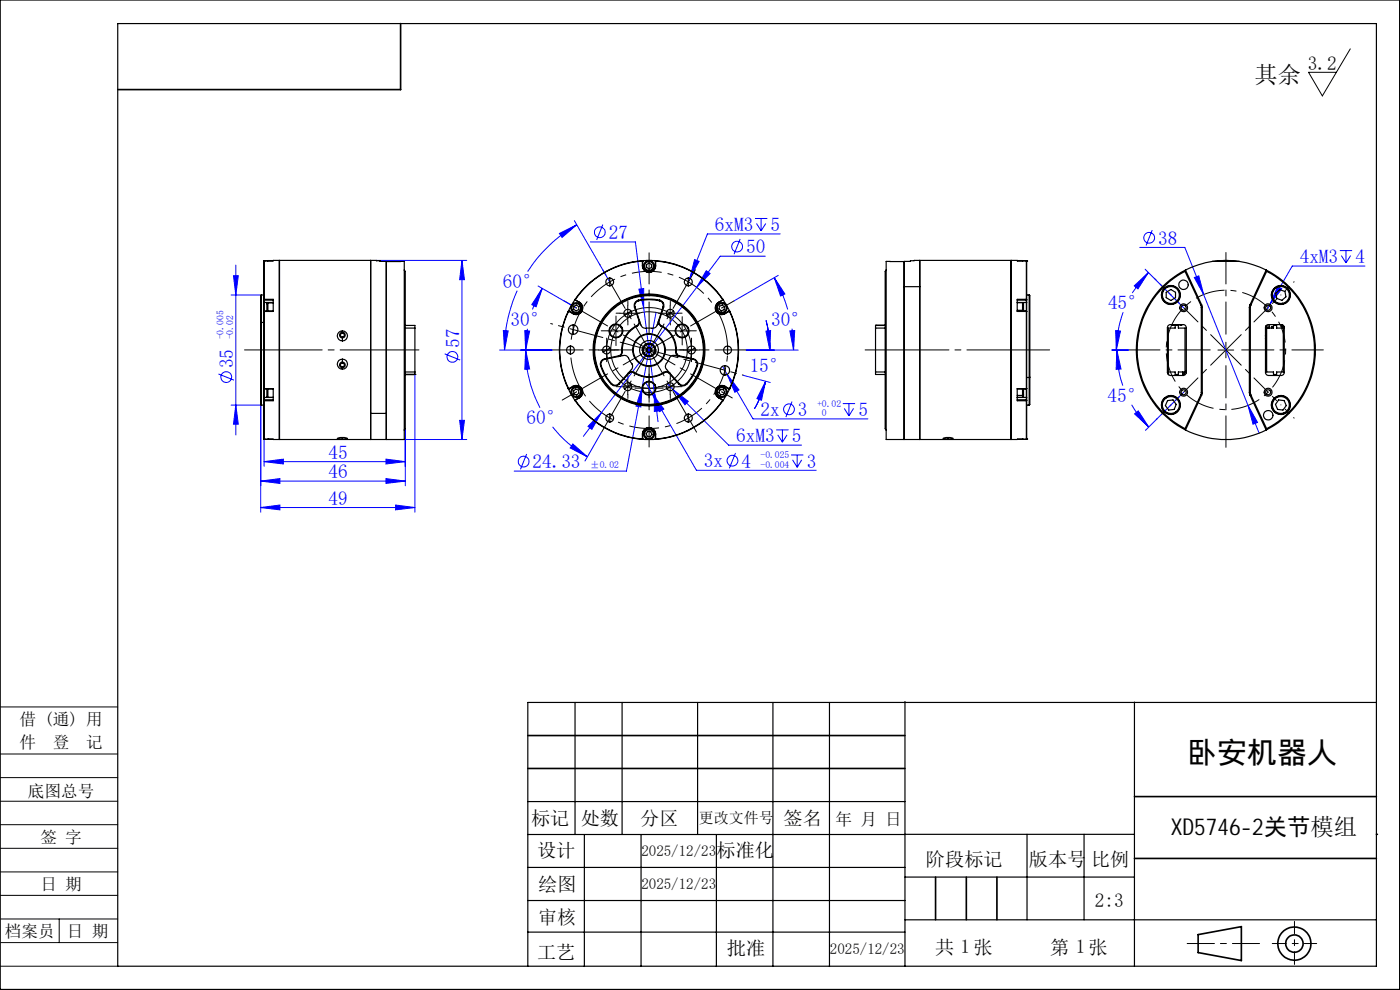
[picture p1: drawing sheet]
<svg xmlns="http://www.w3.org/2000/svg" width="297mm" height="210mm" viewBox="0 0 297 210" stroke-linecap="round" stroke-linejoin="round" font-family="sans-serif">
<g fill="none" stroke="#00f" stroke-width=".21">
<path d="M49.5 58.5h1.1l-.6 4.1zM50 56.2v36.1M79.8 55.2h19.2M98 55.2l.5 4.1h-1zM98 55.2v38M118.7 49.5l3.6-1.8-3.1 2.7zM121.8 46.8l7.6 13M122.3 47.7a30.9 30.9 0 0 0-10.4 9.9M125.2 51.3h9.6l1.8 14M127.9 47.7l-1.3 3.2M146.3 59l-.3 .8M147.4 55.1l.9 .3-2 3.6z"/>
<path d="M149.8 57.4l.8 .6-2.8 3zM157 50.7l-1.3 3.2M160.2 46.3h2.6M160.5 47.4l1 1.6M161.5 46.3v2.7M162.3 54.4h-9.5l-5 6.6M162.5 47.4l-1 1.6M164.3 58.9l2.2 3.5-.9 .4zM164.3 58.9a28.3 28.3 0 0 1 2.8 6.7M165.1 58.4l-9.3 5.4M165.5 49.6h-15.4l-3.8 9.4M241.8 52.5h9.6l13.4 33.5"/>
<path d="M242.9 57.1l8.2 8.2M243.6 57.8l-1.8 2.1-1.6 2.3M244.4 48.8l-1.3 3.3M253.4 58.9l.9-.4 1 4zM284.2 53.2h2.6M284.6 54.2l.9 1.6M285.5 53.2v2.6M286.5 54.2l-1 1.6M289.6 56.4h-15.5l-4.7 8.1M46.4 79.3l3.2 1.3M49 62.6h6.4M88 78.9v29.7"/>
<path d="M94.3 75.1l3.3 1.3M106 74.3h11.1M106.8 70.1l1 .1-.8 4.1zM109.7 61.7a30.4 30.4 0 0 0-2.7 12.6M111.3 70.1l1.1 .1-.9 4.1zM111.5 74.3l.9 4h-1.1zM111.5 74.3a27.1 27.1 0 0 0 3 12.2M111.9 69.7l-.4 4.6M114.2 60.7l8 4.6M115 61.2l-1.3 3.9-.9-.5zM115 61.2l-1.1 2.2-.9 2.2M135.5 61.3l1.1-.1v4.1z"/>
<path d="M136.6 65.3l2.2 17.9M139.2 66.3l-6.3 33.6h-23.8M147.8 61l-20.2 26.5M153.3 77.7l1 1.7M154.3 79.4l2.5 3.3-.9 .5zM154.3 79.4l5.4 9.5h24.4M157.7 79.6l5.7 1.5M158.3 74.3h11M162.5 70.2l1-.1-.2 4.2zM162.5 68a23.4 23.4 0 0 1 .8 6.3M167.6 70.2l1-.1-.3 4.2zM168 69.7l.3 4.6"/>
<path d="M235.8 74.3h3.6M236.7 70.1l1 .1-.9 4.1zM236.9 74.3l.9 4h-1zM236.9 74.3a24.7 24.7 0 0 0 1.3 7.5M238.3 66.2a24.4 24.4 0 0 0-1.5 8.1M240.6 60.6l3-2.8-2.2 3.5zM269.4 64.5l-.8 1.5M271 60.8l.9 .5-2.5 3.2zM49 85.9h6.4M50 85.9l.6 4.1h-1.1zM55.3 85.8v22.8M56 97.9l4.1-.5v1z"/>
<path d="M56 93.2v5.7M56 97.9h30M81.9 97.4l4.1 .5-4.1 .5zM82 93.2h17M86 90.9v12.1M97.5 89.2h1l-.5 4zM111.7 96.3l-1.3 3.2M117.2 90.5a25.8 25.8 0 0 0 7.4 6.4M121.5 94.2l3.1 2.7-3.6-1.9zM127.6 87.5l-2 3.6-.9-.7zM127.6 91.7l-3.5 6.1M127.6 87.5l-3.8 5.1"/>
<path d="M136.2 82.2l-.2 4.1-1.1-.2zM137 81.2l1.4 2.3M138.4 83.5l2.4 3.3-.9 .5zM138.4 83.5l9.3 16.3h25.4M138.8 83.2l1 4-1 .1zM138.8 83.2l.8 6.3M141.6 81.4l13 13h15.4M142.8 82.6l3.2 2.6-.7 .7zM156 96.1l-1.3 3.2M162.4 80.9l-.9 4-.9-.3zM162.4 80.9a23.3 23.3 0 0 1-2.3 5.8M164.7 91.2h2.6"/>
<path d="M165 92.2l1 1.6M166 91.2v2.6M167 92.2l-1 1.6M167.8 96.5h2.6M168 85.2l-1.3 3.3M168.1 97.5l1 1.6M169.1 96.5v2.6M170.1 97.5l-1 1.6M178.8 85.6h2.6M179.1 86.6l1 1.6M180.1 85.6v2.6M181.1 86.6l-1 1.6"/>
<path d="M240.1 85.9a21.1 21.1 0 0 0 3.6 4.7M240.7 87.8l.8-.6 2.2 3.4zM251.1 83.2l-8.1 8.1M264.8 86l2 3.6-1 .4zM264.8 86l2.3 5.9M55.3 107.7l4.1-.6v1.1zM55.3 102.1l4.1-.6v1zM55.3 107.7h32.7M55.3 102.1h30.7M81.9 101.5l4.1 .6-4.1 .4zM83.9 107.1l4.1 .6-4.1 .5z"/>
<circle cx="127.2" cy="49.3" r="1.14"/>
<circle cx="156.4" cy="52.3" r="1.14"/>
<circle cx="243.8" cy="50.4" r="1.14"/>
<circle cx="48" cy="80" r="1.15"/>
<circle cx="96" cy="75.7" r="1.15"/>
<circle cx="111.1" cy="97.9" r="1.15"/>
<circle cx="155.4" cy="97.7" r="1.15"/>
<circle cx="167.4" cy="86.8" r="1.15"/>
</g>
<path d="M153.6 69.4a16.7 16.7 0 0 0-27.8-6.8 16.7 16.7 0 0 0 7.4 27.7 16.7 16.7 0 0 0 20.7-19.8l-.3-1.1" fill="none" stroke="#000" stroke-width=".21" stroke-dasharray="6.3 1.3 1.3 1.3" stroke-dashoffset="1.8" stroke-linecap="butt"/>
<path d="M272.2 70.5a12.7 12.7 0 0 0-21.2-5.2 12.7 12.7 0 0 0 5.6 21.1 12.7 12.7 0 0 0 15.8-14.9l-.2-1" fill="none" stroke="#000" stroke-width=".21" stroke-dasharray="6.3 1.3 1.3 1.3" stroke-dashoffset="3.9" stroke-linecap="butt"/>
<g fill="none" stroke="#000" stroke-width=".21">
<path d="M286.5 10.4l-6 9.9-2.9-5h5.9M127 74.3h3.4M128.7 72.6v3.3M129 70.2h3.3M130.7 68.5v3.4M131.5 66.5h3.4M133.2 64.8v3.3M136 74.3h3.3M137.7 72.6v3.3M140.5 66.5h3.4M142.2 64.8v3.3M143.1 70.2h3.3"/>
<path d="M144.7 68.5v3.4M145 74.3h3.3M146.7 72.6v3.3M258.4 74.3h3.3M260.1 72.6v3.3M131.5 82h3.4M133.2 80.4v3.3M136 82.4h3.3M137.7 80.7v3.3M140.5 82h3.4M142.2 80.4v3.3M.1 159.9h24.9"/>
<path d="M.1 150h24.9M.1 179.9h24.9M.1 174.9h24.9M.1 170h24.9M.1 165h24.9M.1 189.9h24.9M.1 185h24.9M.1 199.9h24.9M.1 194.9h24.9M12.6 194.9v5M.1 205h25"/>
<circle cx="137.7" cy="74.3" r="8.1"/>
<circle cx="137.7" cy="74.2" r="9"/>
</g>
<g fill="none" stroke="#000" stroke-width=".35">
<path d="M0 0h297v209.9h-297zM85 5v14h-60M112 156h80M112 163h80M240.7 169h51.3M292 177h.1M198.5 186v9.1M205 186v9.1M211.5 186v9.1M240.7 182.1h51.3M254.2 198.3l9.1-1.7v7.2l-9.1-1.7z"/>
<circle cx="274.6" cy="200.2" r="3.5"/>
<circle cx="274.6" cy="200.2" r="1.85"/>
</g>
<g fill="none" stroke="#000" stroke-width=".21" stroke-dasharray="30.5 1.3 1.3 1.3">
<path d="M127 74.2h-.8M128.7 72.6v-.9M128.7 75.9v.8M129 70.2h-1.5M130.4 74.2h.8M130.7 68.5v-1.5M130.7 71.8v1.5M131.5 66.4h-.8M132.3 70.2h1.5M133.2 64.8v-.9M133.2 68.1v.8M134.9 66.4h.8"/>
<path d="M140.5 66.4h-.8M142.2 64.8v-.9M142.2 68.1v.8M143.1 70.2h-1.4M143.9 66.4h.8M144.7 68.5v-1.3M144.7 71.8v1.4M145 74.2h-.8M146.4 70.2h1.3M146.7 72.6v-.9M146.7 75.9v.8M148.4 74.2h.8"/>
<path d="M131.5 82h-.8M133.2 80.4v-.9M133.2 83.7v.8M134.9 82h.8M136 82.3h-1.3M137.7 80.7v-1.4M137.7 84v1.3M139.4 82.3h1.3M140.5 82h-.8M142.2 80.4v-.9M142.2 83.7v.8M143.9 82h.8"/>
</g>
<path d="M134.4 74.2h-17.3M137.7 70.9v-17.3M137.7 77.6v17.2M141 74.2h17.3M256.7 74.2h-17.3M260.1 70.9v-17.3M260.1 77.6v17.3M263.4 74.2h17.3" fill="none" stroke="#000" stroke-width=".21" stroke-dasharray="30.5 1.3 1.3 1.3" stroke-dashoffset="23.6"/>
<path d="M183.5 74.2h39.2" fill="none" stroke="#000" stroke-width=".21" stroke-dasharray="30.5 1.3 1.3 1.3" stroke-dashoffset="12.7"/>
<path d="M88.9 74.2h-37" fill="none" stroke="#000" stroke-width=".21" stroke-dasharray="30.5 1.3 1.3 1.3" stroke-dashoffset="13.8"/>
<g fill="none" stroke="#000" stroke-width=".21" stroke-dasharray="6.3 1.3 1.3 1.3">
<path d="M146 59.8l1.5-2.6M122.3 65.3l-2.7-1.5M137.7 74.2l8.3-14.4M137.7 74.2l-8.3-14.4M137.7 74.2l-8.3 14.5M137.7 74.2l8.3 14.5M137.7 74.2l-16.1-4.3M137.7 74.2l16.1 4.3M137.7 74.2l15.4-8.9M137.7 74.2l-15.4-8.9M137.7 74.2l-15.4 8.9M137.7 74.2l15.4 8.9"/>
<path d="M153.1 65.3l2.7-1.5M122.3 83.1l-3 1.8M129.4 88.7l-1.8 3M146 88.7l1.8 3M153.1 83.1l2.2 1.3"/>
</g>
<path d="M129.4 59.8l-2.2-3.8M248.4 85.9l-3.1 3.1" fill="none" stroke="#000" stroke-width=".21" stroke-dasharray="6.3 1.3 1.3 1.3" stroke-dashoffset="6"/>
<path d="M121.6 69.9l-4.8-1.3M248.4 62.6l-3.5-3.6" fill="none" stroke="#000" stroke-width=".21" stroke-dasharray="6.3 1.3 1.3 1.3" stroke-dashoffset="5.6"/>
<path d="M153.8 78.5l3.9 1.1M251.1 65.3l-2.7-2.7M269 65.3l2.7-2.7M271.7 62.6l2.8-2.8M251.1 83.2l-2.7 2.7M269 83.2l2.7 2.7M271.7 85.9l2.8 2.8" fill="none" stroke="#000" stroke-width=".21" stroke-dasharray="6.3 1.3 1.3 1.3" stroke-dashoffset="6.3"/>
<path d="M260.1 74.2l8.9-8.9M260.1 74.2l8.9 9M260.1 74.2l-9 9M260.1 74.2l-9-8.9" fill="none" stroke="#000" stroke-width=".21" stroke-dasharray="6.3 1.3 1.3 1.3" stroke-dashoffset="1.8"/>
<path d="M251.8 200.1h15.4" fill="none" stroke="#000" stroke-width=".21" stroke-dasharray="30.5 1.3 1.3 1.3" stroke-dashoffset="24.7"/>
<path d="M269.9 200.1h9.4" fill="none" stroke="#000" stroke-width=".21" stroke-dasharray="30.5 1.3 1.3 1.3" stroke-dashoffset="27.5"/>
<path d="M274.6 195.4v9.2" fill="none" stroke="#000" stroke-width=".21" stroke-dasharray="30.5 1.3 1.3 1.3" stroke-dashoffset="27.9"/>
<g fill="none" stroke="#000" stroke-width=".25">
<path d="M122 149v28M132 149v28M148 149v28M164 149v56M176 149v56M192 148.8v56.2M240.7 148.9v56.1M292 149h-180v56M112 170h80M112 177h80M124 177v28M136 177v28"/>
<path d="M152 177v28M192 177h48.7M217.9 177v18.1M230 177v18.1M112 184h80M112 191h80M112 197.7h80M192 186h48.7M192 195.1h100M25 205h267v-200h-267v200"/>
</g>
<g fill="#00f">
<path d="M138.8 83.2v4.1l1-.1zM135.5 61.3l1.1 4v-4.1zM136.2 82.2l-1.3 3.9 1.1 .2zM111.5 74.3l.9 4h-1.1zM121.5 94.2l3.1 2.7-3.6-1.9zM115 61.2l-1.3 3.9-.9-.5zM111.3 70.1l1.1 .1-.9 4.1zM118.7 49.5l3.6-1.8-3.1 2.7zM106.8 70.1l1 .1-.8 4.1zM127.6 87.5l-2.9 2.9 .9 .7zM149.8 57.4l-2 3.6 2.8-3zM162.4 80.9l-.9 4-.9-.3zM162.5 70.2l1-.1-.2 4.2zM167.6 70.2l1-.1-.3 4.2zM164.3 58.9l2.2 3.5-.9 .4zM264.8 86l1 4 1-.4zM253.4 58.9l1.9 3.6-1-4zM240.6 60.6l3-2.8-2.2 3.5zM236.7 70.1l1 .1-.9 4.1zM236.9 74.3l.9 4h-1zM240.7 87.8l.8-.6 2.2 3.4z"/>
<path d="M154.3 79.4l1.6 3.8 .9-.5zM142.8 82.6l2.5 3.3 .7-.7zM138.4 83.5l1.5 3.8 .9-.5zM147.4 55.1l-1.1 3.9 2-3.6zM271 60.8l-1.6 3.7 2.5-3.2z"/>
<path d="M50 85.9l.6 4.1h-1.1zM49.5 58.5h1.1l-.6 4.1z"/>
<path d="M97.5 89.2h1l-.5 4zM98 55.2l.5 4.1h-1z"/>
<path d="M55.3 107.7l4.1-.6v1.1zM83.9 107.1l4.1 .6-4.1 .5z"/>
<path d="M56 97.9l4.1-.5v1zM81.9 97.4l4.1 .5-4.1 .5zM55.3 102.1l4.1-.6v1zM81.9 101.5l4.1 .6-4.1 .4z"/>
</g>
<g fill="none" stroke="#000" stroke-width=".25">
<path d="M56 55.4v8.1M56 55.4h.1M56 55.3v8.2M56 55.3h.1M56 55.3v.1M56.8 55.3h-.1M56.8 55.3h1.2M56.8 55.3h.1M59.2 55.2v38M59.2 55.2l-3.2 .1M59.2 55.2l.1 .1M78.6 55.2v38z"/>
<path d="M85.8 57.3v-1.9l-3.8 .1v37.7v-5.5M85.8 57.3v33.9M85.8 57.3l.2 .3v33.3l-.2 .3M129.4 59a.83 .83 0 0 0-.9 .8 .83 .83 0 0 0 .9 .8M129.4 59a.83 .83 0 0 1 .8 .8 .83 .83 0 0 1-.8 .8M129.4 59v1.6M136.2 55.3l.1 .1M136.2 55.4h.1M136.2 55.3a18.8 18.8 0 0 0-14.2 8.2M136.2 55.4a18.9 18.9 0 0 0-14.1 8.1M136.2 55.3h.1M136.2 55.3h3"/>
<path d="M136.2 55.3v.1M136.3 56.4a1.45 1.45 0 0 0 1.4 1.4M136.3 56.4h.1M136.3 55.4v1M136.3 55.4h.1M136.3 56.4a1.33 1.33 0 0 0 1.4 1.3M137.2 56.1l.5-.3 .5 .3v.6l-.5 .3-.5-.3zM137.7 55.3a1.13 1.13 0 0 0-1.1 1.1 1.13 1.13 0 0 0 1.1 1.1M137.7 55.3v.2M137.7 55.5a.93 .93 0 0 0-.9 .9 .93 .93 0 0 0 .9 1M137.7 57.4v.1M137.7 55.5a.93 .93 0 0 1 .9 .9 .93 .93 0 0 1-.9 1"/>
<path d="M137.7 55.3a1.13 1.13 0 0 1 1.1 1.1 1.13 1.13 0 0 1-1.1 1.1M137.7 57.7v.1M139 56.4a1.33 1.33 0 0 1-1.3 1.3M139 56.4h.1M139 55.4h.1M139 55.4v1M139.1 56.4a1.45 1.45 0 0 1-1.4 1.4M139.1 55.4v1M139.1 55.3l-.1 .1M139.1 55.4h.1M139.1 55.3h.1M139.1 55.3v.1"/>
<path d="M139.2 55.3a18.8 18.8 0 0 1 14.2 8.2M139.2 55.4a18.8 18.8 0 0 1 14.1 8.1M139.2 55.3v.1M146 59a.83 .83 0 0 0-.8 .8 .83 .83 0 0 0 .8 .8M146 59a.83 .83 0 0 1 .9 .8 .83 .83 0 0 1-.9 .8M146 59v1.6M188 57.3v33.9M188 57.3v-1.9l3.8 .1v37.7v-32.4M188 57.3l-.2 .3v33.3l.2 .3M195.1 55.2v5.6zM214.5 55.2l3.2 .1M214.5 55.2v38"/>
<path d="M214.5 55.2v.1M215.8 55.3h1.1M216.9 55.3h.1M217.7 55.3v8.2M217.7 55.3h.1M217.7 55.3l.1 .1M217.8 55.4v8.1M217.8 55.4h.1M251.4 57.6a18.8 18.8 0 0 0 0 33.3M251.4 57.6l3.3 7.1M251.5 57.3a19 19 0 0 0-10.4 17 19 19 0 0 0 10.4 16.9M251.5 57.3l-.1 .3"/>
<path d="M251.5 57.3l3.4 7.4M257.2 55.4a20.3 20.3 0 0 0-5.7 1.9M257.2 55.4h5.7M258.7 55.3l-1.5 .1M258.7 55.3h2.7M258.7 55.3v.1M261.4 55.3l1.5 .1M261.4 55.3v.1M262.9 55.4a20.3 20.3 0 0 1 5.7 1.9M268.6 57.3a19 19 0 0 1 10.4 17 19 19 0 0 1-10.4 16.9M268.6 57.3l-3.4 7.4M268.6 57.3l.1 .3"/>
<path d="M268.7 57.6a18.8 18.8 0 0 1 0 33.3M268.7 57.6l-3.3 7.1M55.3 68.5l.1 17.4M55.4 68.4v17.5M55.4 62.6v5.8M55.4 62.6l-.1 5.9M55.4 62.6h.6M55.4 68.4l-.1 .1M55.4 68.4h.6M56 66.1v16.3M56 66v.1M56 63.5v.1"/>
<path d="M56 64.1v1.9M56 63.6v.1M56 63.6v.5M56 64.1v.1M56 66v16.4M56 63.5h2v2.6h-2M56 63.5v.2M56 64.2v1.8M56 66h2M56 64.2h2M56 63.7h2M56 66h.1"/>
<path d="M56 63.5h.1M56 63.7v.5M56.6 64.4v1.6M56.6 64.4h.1M56.8 64.2l-.2 .2M56.8 64.2v1.8M56.8 64.2h.1M72.6 76.2a1.06 1.06 0 0 1 1.1 1 1.06 1.06 0 0 1-1.1 1.1M72.6 76.2a1.06 1.06 0 0 0-1.1 1 1.06 1.06 0 0 0 1.1 1.1M72.6 70.2a1.06 1.06 0 0 1 1.1 1.1 1.06 1.06 0 0 1-1.1 1M72.6 70.2a1.06 1.06 0 0 0-1.1 1.1 1.06 1.06 0 0 0 1.1 1M72.6 70.5a.6 .6 0 0 0-.6 .6 .6 .6 0 0 0 .6 .6"/>
<path d="M72.6 76.8a.6 .6 0 0 1 .6 .6 .6 .6 0 0 1-.6 .6M72.6 70.5a.6 .6 0 0 1 .6 .6 .6 .6 0 0 1-.6 .6M72.6 76.8a.6 .6 0 0 0-.6 .6 .6 .6 0 0 0 .6 .6M72.6 70.2v.3M72.6 71.7v.6M72.6 76.2v.6M72.6 78v.3M86 69.6h2M86 78.9h2M86 69h2v10.4M86 79.4h2M88 79.4h.1"/>
<path d="M120.5 66.1a18.8 18.8 0 0 0 0 16.3M120.5 66.1h.1M120.6 66.1a18.7 18.7 0 0 0 0 16.3M120.6 66h.1M120.6 66l.1 .1M120.6 66l-.1 .1M120.6 66v.1M120.7 66.1l.8 .4M120.7 66v.1M120.7 66l.9 .5M121 73.4a.83 .83 0 0 1 .8 .8 .83 .83 0 0 1-.8 .9M121 73.4a.83 .83 0 0 0-.8 .8 .83 .83 0 0 0 .8 .9"/>
<path d="M121 73.4v1.7M121.4 65.7l-.2 .1M121.5 66.5l.7 .2M121.6 66.5l.6 .2M121.6 66.5h-.1M121.6 68.9a1.01 1.01 0 0 0-1 1 1.01 1.01 0 0 0 1 1M121.6 68.9a1.01 1.01 0 0 1 1 1 1.01 1.01 0 0 1-1 1M121.6 68.9v2M121.7 65l.6-.3 .5 .3v.7l-.6 .2-.5-.3zM122 63.5l.1 .2M122 63.5l-1.5 2.6M122 63.5h.1"/>
<path d="M122.1 63.5v.2M122.1 63.7l.8 .4M122.2 66.7h.1M122.9 64.1a1.4 1.4 0 0 1 .7 1.6 1.4 1.4 0 0 1-1.4 1M122.9 64.1v.1a1.35 1.35 0 0 1 .6 1.5 1.35 1.35 0 0 1-1.3 1M123.1 64.9a.95 .95 0 0 1-.4 1.3 .95 .95 0 0 1-1.3-.5M123.1 64.9a.95 .95 0 0 0-1.3-.4 .95 .95 0 0 0-.4 1.2M123.3 64.8l-.2 .1M123.3 64.8a1.14 1.14 0 0 1-.6 1.5 1.14 1.14 0 0 1-1.5-.5M123.3 64.8a1.14 1.14 0 0 0-1.6-.5 1.14 1.14 0 0 0-.5 1.5M126.2 76.6h.1M127.4 77.6a10.5 10.5 0 0 0 2.3 3.9"/>
<path d="M127.5 77.5a10.8 10.8 0 0 0 2.3 3.9M127.5 77.5l-.1 .1M128.2 76.1a1.08 1.08 0 0 0-.8 1.5M128.2 76.1l.1 .1M128.3 76.2a1.07 1.07 0 0 0-.8 1.3M129.4 73.8a.84 .84 0 0 0-1.2-.3 .84 .84 0 0 0-.2 1.2M129.4 73.8a.84 .84 0 0 1-.3 1.2 .84 .84 0 0 1-1.1-.3M129.4 73.8l-1.4 .9M129.5 70.9h-.1M131.2 75.5v.1M131.2 75.5l-3 .6M131.2 75.6l1-.2a1.34 1.34 0 0 1 1.4 1.2 1.46 1.46 0 0 1 .3 1.8l-.6 .8"/>
<path d="M131.2 75.6l-2.9 .6M131.8 69.5a1.33 1.33 0 0 0-1.8-.5 1.33 1.33 0 0 0-.5 1.9M131.8 69.5a1.33 1.33 0 0 1-.5 1.9 1.33 1.33 0 0 1-1.8-.5M131.9 74.6a.85 .85 0 0 1-.7 .9M131.9 74.6h.1M131.9 69.5a1.47 1.47 0 0 0-2-.6 1.47 1.47 0 0 0-.5 2M131.9 69.5a1.47 1.47 0 0 1-.5 2 1.47 1.47 0 0 1-2-.6M131.9 69.5h-.1M132 74.6a.97 .97 0 0 1-.8 1M133.3 79.2h.1M133.3 79.2l-2.1 2.2M133.4 79.2l-2.1 2.3"/>
<path d="M133.9 66a.84 .84 0 0 0-1.1-.3 .84 .84 0 0 0-.3 1.2M133.9 66a.84 .84 0 0 1-.3 1.2 .84 .84 0 0 1-1.1-.3M133.9 66l-1.4 .9M134.5 79.1a.82 .82 0 0 0-1.1 .1M134.5 79.1a5.8 5.8 0 0 0 6.4 0M134.5 79a.9 .9 0 0 0-1.2 .2M134.5 79v.1M134.5 79a5.8 5.8 0 0 0 6.3 0M134.6 65.1l.9 2.9M134.7 65.1h-.1M134.7 65.1l.9 2.9M134.8 75.9l-.1 .1"/>
<path d="M135.1 69.1a5.7 5.7 0 0 0-3.2 5.5M135.1 69.1v.1M135.1 69.2a5.7 5.7 0 0 0-3.1 5.4M135.4 63.7a12.1 12.1 0 0 1 4.5 0M135.4 63.7a1.18 1.18 0 0 0-.8 1.4M135.4 63.7l.1 .1M135.5 63.8a10.1 10.1 0 0 1 4.4 0M135.5 63.8a1 1 0 0 0-.8 1.3M135.5 68a.91 .91 0 0 1-.4 1.1M135.6 68a1.01 1.01 0 0 1-.5 1.2M135.6 68l.4 .9a1.38 1.38 0 0 0 1.7 .7h.3a1.12 1.12 0 0 0 1.4-.7l.3-.9M135.6 68h-.1"/>
<path d="M136.5 74.9a1.41 1.41 0 0 0 1.9 .5M136.6 74.9h-.1M137 73a1.41 1.41 0 0 1 1.9 .5 1.41 1.41 0 0 1-.5 2M137 73v.1M137 73a1.41 1.41 0 0 0-.5 2 1.41 1.41 0 0 0 1.9 .5M137 73.1a1.32 1.32 0 0 1 1.9 .5M137 73.1a1.32 1.32 0 0 0-.5 1.8M137.3 74.5h-.1M138.1 74a.49 .49 0 0 0-.7-.2 .49 .49 0 0 0-.1 .7M138.1 74a.49 .49 0 0 1-.2 .7 .49 .49 0 0 1-.6-.2M138.2 74a.57 .57 0 0 0-.8-.2 .57 .57 0 0 0-.2 .7M138.2 74a.57 .57 0 0 1-.2 .7 .57 .57 0 0 1-.8-.2"/>
<path d="M138.2 74h-.1M138.4 75.4v.1M138.7 73.7a1.2 1.2 0 0 0-1.6-.5 1.2 1.2 0 0 0-.5 1.7M138.7 73.7a1.2 1.2 0 0 1-.4 1.6 1.2 1.2 0 0 1-1.7-.4M138.9 73.6a1.41 1.41 0 0 1-.5 1.8M138.9 73.6l-.2 .1M139.7 68v.4l.1 .4M139.7 68h.1M139.8 68.8l.4 .4M139.8 68l.1 .7M139.9 68.7l.4 .4M139.9 63.8l.7 .5"/>
<path d="M139.9 68.7l-.1 .1M139.9 63.7l.8 .5M139.9 63.7v.1M140.2 69.2a6 6 0 0 1 2.4 2.2M140.3 69.1a5.4 5.4 0 0 1 2.4 2.3M140.3 69.1l-.1 .1M140.6 64.3l.1 .8M140.6 72.6a3.3 3.3 0 0 1-1.3 4.5 3.3 3.3 0 0 1-4.5-1.2M140.6 72.6a3.3 3.3 0 0 0-4.6-1.3 3.3 3.3 0 0 0-1.2 4.6M140.7 65.1l-1 2.9M140.7 65.1h.1M140.7 64.2l.1 .9"/>
<path d="M140.7 72.5a3.5 3.5 0 0 1-1.3 4.8 3.5 3.5 0 0 1-4.7-1.3M140.7 72.5a3.5 3.5 0 0 0-4.7-1.3 3.5 3.5 0 0 0-1.3 4.8M140.7 64.2l-.1 .1M140.7 72.5l-.1 .1M140.8 79a.95 .95 0 0 1 1.3 .2M140.8 65.1l-1 2.9M140.8 79l.1 .1M140.9 79.1a.86 .86 0 0 1 1.1 .1M142 79.2l2 2.3M142.1 79.2l2 2.2M142.1 79.2h-.1M142.6 71.4a5.9 5.9 0 0 1 .7 3.2"/>
<path d="M142.7 71.4a5.5 5.5 0 0 1 .8 3.2M142.7 71.4h-.1M142.9 66a.84 .84 0 0 0-1.1-.3 .84 .84 0 0 0-.3 1.2M142.9 66a.84 .84 0 0 1-.3 1.2 .84 .84 0 0 1-1.1-.3M142.9 66l-1.4 .9M143.3 74.6l.2 .5M143.3 74.6h.2M143.5 74.6l.1 .5M143.5 75.1l.6 .5M143.6 75.1l.5 .4M143.6 75.1h-.1M144 68.9a1.47 1.47 0 0 0-.6 2 1.47 1.47 0 0 0 2.1 .6"/>
<path d="M144 68.9a1.47 1.47 0 0 1 2 .6 1.47 1.47 0 0 1-.5 2M144 68.9v.1M144 69a1.34 1.34 0 0 0-.5 1.9 1.34 1.34 0 0 0 1.9 .5M144 69a1.34 1.34 0 0 1 1.9 .5 1.34 1.34 0 0 1-.5 1.9M144.1 75.6l-.9-.2a1.14 1.14 0 0 0-1.4 1l-.2 .5a1.06 1.06 0 0 0-.2 1.5l.7 .8M144.1 75.5l3 .6M144.1 75.6l3 .6M144.1 75.5v.1M145.4 71.4l.1 .1M147.1 76.2a1.05 1.05 0 0 1 .7 1.3M147.1 76.1a1.13 1.13 0 0 1 .9 1.5M147.1 76.1v.1"/>
<path d="M147.4 73.8a.82 .82 0 0 0-1.2-.3 .82 .82 0 0 0-.2 1.2M147.4 73.8a.82 .82 0 0 1-.3 1.2 .82 .82 0 0 1-1.1-.3M147.4 73.8l-1.4 .9M147.7 68.5a11.5 11.5 0 0 0-15.8-4.3 11.5 11.5 0 0 0-4.2 15.8M147.7 68.5a11.5 11.5 0 0 1-4.2 15.7 11.5 11.5 0 0 1-15.8-4.2M147.8 68.4a11.7 11.7 0 0 0-16-4.3 11.7 11.7 0 0 0-4.2 16M147.8 68.4a11.7 11.7 0 0 1-4.3 16 11.7 11.7 0 0 1-15.9-4.3M147.8 68.4l-.1 .1M147.8 77.5a10.3 10.3 0 0 1-2.2 3.9M147.8 77.5l.2 .1M148 77.6a10.5 10.5 0 0 1-2.3 3.9M149.2 71.9a11.7 11.7 0 0 0-13.9-9.1 11.7 11.7 0 0 0-9.1 13.8"/>
<path d="M149.2 71.9h-.1M149.2 71.9a11.7 11.7 0 0 1-9.1 13.8 11.7 11.7 0 0 1-13.9-9.1M152.4 64.1a1.39 1.39 0 0 0-.6 1.6 1.39 1.39 0 0 0 1.3 1M152.4 64.1l.1 .1M152.5 64.2a1.34 1.34 0 0 0-.7 1.5 1.34 1.34 0 0 0 1.3 1M152.6 64.9l.6-.2 .5 .4-.1 .6-.6 .2-.5-.4zM153 66.2l-.1 .3M153.1 66.7h.1M153.3 63.5v.1M153.3 63.6v.1M153.3 63.6l-.9 .5M153.3 64.4a.93 .93 0 0 1 .7 1.1 .93 .93 0 0 1-1 .7"/>
<path d="M153.3 64.4a.93 .93 0 0 0-1.1 .7 .93 .93 0 0 0 .8 1.1M153.3 63.7l-.8 .5M153.4 63.5l-.1 .2M153.4 63.5l1.4 2.6M153.4 64.2l-.1 .2M153.4 64.2a1.15 1.15 0 0 1 .8 1.3 1.15 1.15 0 0 1-1.3 1M153.4 64.2a1.15 1.15 0 0 0-1.4 .9 1.15 1.15 0 0 0 .9 1.4M153.4 63.5h-.1M153.8 77.6a.99 .99 0 0 0-1 1 .99 .99 0 0 0 1 .9M153.8 77.6a.99 .99 0 0 1 1 1 .99 .99 0 0 1-1 .9M153.8 77.6v1.9M153.8 66.5l-.7 .2"/>
<path d="M153.8 66.5h.1M154.3 73.4a.83 .83 0 0 0-.8 .8 .83 .83 0 0 0 .8 .9M154.3 73.4a.83 .83 0 0 1 .9 .8 .83 .83 0 0 1-.9 .9M154.3 73.4v1.7M154.7 66v.1M154.7 66.1l-.9 .4M154.7 66l-.9 .5M154.7 66l.1 .1M154.7 66h.1M154.8 66.1a19 19 0 0 1 0 16.3M154.8 66.1h.1M154.8 66.1a19.1 19.1 0 0 1 0 16.3"/>
<path d="M185.7 69h.1M185.7 69v10.4h2.1M185.7 69.6h2.1M185.7 78.9h2.1M185.7 69h2.1M191.8 60.8v-5.4h1.3v-.1l.8-.1h20.6v38h-26.5v-2M191.8 60.8h3.3M195.1 60.8v32.4zM215.8 66h1.9M215.8 63.7h1.9M215.8 65.8h1.1M216.9 65.8v.2"/>
<path d="M217.1 65.7v-1.4l-.2-.1v1.6M217.1 65.7l-.2 .1M217.1 65.7v.3M217.7 63.5h-1.9v2.6h2M217.7 66v16.4M217.7 63.5v.2M217.7 64.2v1.8M217.7 64.2h-1.9M217.7 66h.1M217.7 63.5h.1M217.7 63.7v.5M217.8 66.1v16.3"/>
<path d="M217.8 66v.1M217.8 63.5v.1M217.8 64.1v1.9M217.8 62.6h.5M217.8 63.6v.5M217.8 63.6l-.1 .1M217.8 64.1l-.1 .1M218.3 62.6v17.5M218.3 62.6l.2 .1v17.3M247.4 62l1-.6 1 .6v1.1l-1 .6-1-.6zM247.7 79.3h.2v.2M247.9 69.6h1.4v-.6h.7v.6h1.4v9.3h-1.4v.5h-.7v-.5h-1.4z"/>
<path d="M248.4 60.6a1.94 1.94 0 0 0-2 2 1.94 1.94 0 0 0 2 1.9M248.4 60.6v.2M248.4 60.8a1.8 1.8 0 0 0-1.8 1.8 1.8 1.8 0 0 0 1.8 1.8M248.4 64.4v.1M248.4 60.8a1.8 1.8 0 0 1 1.8 1.8 1.8 1.8 0 0 1-1.8 1.8M248.4 60.6a1.94 1.94 0 0 1 1.9 2 1.94 1.94 0 0 1-1.9 1.9M248.7 68.9v.1h.2v-.1M249.3 68.9v.1h.2v-.1M249.8 68.9v.1h.3v-.1M250.4 68.9v.1h.3v-.1M250.9 78.9v.5h.3v-.5M251.6 78.7h.1"/>
<path d="M251.7 79a.73 .73 0 0 1-.7 .6h-2.7a.73 .73 0 0 1-.6-.6v-9.5a.66 .66 0 0 1 .6-.6h2.7a.66 .66 0 0 1 .7 .6l-.1 9.6M254.7 64.7l.1 .5M254.8 65.2v18.1M254.8 65.2h.3M254.9 64.7l.2 .5M254.9 64.7h-.2M255.1 65.2v18.1M265 65.2h.3M265 65.2v18.1M265.2 64.7l-.2 .5M265.2 64.7h.2M265.3 65.2v18.1"/>
<path d="M265.4 64.7l-.1 .5M268.5 71.9h.1M268.5 71.7h.1M268.5 71.3h.1M268.5 71.1h.1M268.5 72.4h.1v.4h-.1M268.6 69l.4-.1h2.8a.61 .61 0 0 1 .7 .6v9.5a.66 .66 0 0 1-.7 .6h-2.7a.66 .66 0 0 1-.6-.6v-9.6zM269.3 69.6v-.4h-.7v.4h1.6v-.6h.6v.6h1.4v9.3h-1.4v.5h-.6v-.5h-1.5v-9.3M269.8 69.6v-.3h.3v.3M270.7 62.2l.8-.8 1.1 .4 .2 1.2-.8 .7-1.1-.4zM271.4 60.7a1.94 1.94 0 0 0-1.6 2.2 1.94 1.94 0 0 0 2.3 1.6M271.4 60.7v.1"/>
<path d="M271.4 60.7a1.94 1.94 0 0 1 2.2 1.5 1.94 1.94 0 0 1-1.5 2.3M271.4 60.8a1.8 1.8 0 0 0-1.5 2.1 1.8 1.8 0 0 0 2.2 1.4M271.4 60.8a1.8 1.8 0 0 1 2.1 1.4 1.8 1.8 0 0 1-1.4 2.1M272 68.9v.4h.4M272.1 64.3v.2M55.4 85.9h.6M56 82.4h.1M56 82.5v1.9M56 84.9h.1M56 84.9v8.2M56 93.1h.1M56 82.4v.1"/>
<path d="M56 93.1v.1M56 84.9v.1M56 84.4v.5M56 93.2h3.2M56 85v8.2M56 82.4h2v2.6h-2M56 82.5v1.8M56 84.8v.2M56 93.2h.1M56 84.3h2M56 82.5h2M56 84.8h2"/>
<path d="M56 84.3v.1M56 84.8v.1M56 84.3v.5M56.6 82.5v1.6l.2 .2v-1.8M56.7 93.2h.1M56.8 93.2h.1M59.3 93.2h-.1M72.6 92.8l1.1 .2-1.1 .2M72.6 92.8l-1.1 .2 1.1 .2M72.6 92.8v.4M78.6 87.7h3.4M82 87.7v-32.3h-1.4v-.1l-.8-.1h-20.5v38h26.5v-2"/>
<path d="M120.5 82.4l.2 .1M120.5 82.4l1.5 2.6M120.6 82.4h.1M120.6 82.4h-.1M120.7 82.4v.1M121.5 81.9a1.41 1.41 0 0 1 1.9 .6 1.41 1.41 0 0 1-.5 1.9M121.5 83.7l-.1 .2M121.5 81.9l-.8 .5M121.5 81.9l.1 .1M121.6 82a1.33 1.33 0 0 1 1.8 .5 1.33 1.33 0 0 1-.5 1.8M121.6 82l-.9 .5M121.7 82.9l.4-.4 .6 .3 .1 .6-.5 .4-.5-.2z"/>
<path d="M122 85a19 19 0 0 0 14.2 8.2M122.1 84.9a19 19 0 0 0 14.1 8.2M122.1 84.8l-.1 .2M122.1 84.8v.1M122.1 84.9l-.1 .1M122.1 84.9h.1M122.9 84.3l-.8 .5M122.9 84.3v.1M122.9 84.4l-.8 .5M123 82.6a.93 .93 0 0 1-.2 1.3 .93 .93 0 0 1-1.3-.2M123 82.6a.93 .93 0 0 0-1.3-.2 .93 .93 0 0 0-.2 1.3M123.1 82.4a1.14 1.14 0 0 0-1.6-.1 1.14 1.14 0 0 0-.1 1.6"/>
<path d="M123.1 82.4l-.1 .2M123.1 82.4a1.14 1.14 0 0 1-.2 1.6 1.14 1.14 0 0 1-1.5-.1M127.7 80l-.1 .1M129.4 87.8a.85 .85 0 0 0-.9 .9 .85 .85 0 0 0 .9 .8M129.4 87.8a.85 .85 0 0 1 .8 .9 .85 .85 0 0 1-.8 .8M129.4 87.8v1.7M129.7 81.5a1.15 1.15 0 0 0 1.6 0M129.8 81.4a.95 .95 0 0 0 1.4 0M129.8 81.4l-.1 .1M131.2 81.4l.1 .1M133.9 81.6a.84 .84 0 0 0-1.1-.3 .84 .84 0 0 0-.3 1.2M133.9 81.6a.84 .84 0 0 1-.3 1.2 .84 .84 0 0 1-1.1-.3"/>
<path d="M133.9 81.6l-1.4 .9M136.2 93.2h.1M136.2 93.2h3M136.2 93.1v.1M136.3 93.1h-.1M136.3 92.1a1.41 1.41 0 0 1 1.4-1.4 1.41 1.41 0 0 1 1.4 1.4M136.3 92.1v1M136.3 93.1h.1M136.3 92.1h.1M136.3 93.1l-.1 .1M136.3 92.1a1.34 1.34 0 0 1 1.4-1.3 1.34 1.34 0 0 1 1.3 1.3M136.5 83l-.1 .1"/>
<path d="M137.1 92.8l-.1 .2M137.4 91.5l.6 .1 .3 .5-.4 .5h-.6l-.2-.6zM138.3 91.3a.93 .93 0 0 0-1.3 .2 .93 .93 0 0 0 .1 1.3M138.3 91.3a.93 .93 0 0 1 .1 1.3 .93 .93 0 0 1-1.3 .2M138.4 91.2a1.12 1.12 0 0 0-1.6 .2 1.12 1.12 0 0 0 .2 1.6M138.4 91.2l-.1 .1M138.4 91.2a1.12 1.12 0 0 1 .2 1.6 1.12 1.12 0 0 1-1.6 .2M138.9 81.7a1.34 1.34 0 0 0-1.9-.5 1.34 1.34 0 0 0-.5 1.8M138.9 81.7a1.34 1.34 0 0 1-.6 1.8 1.34 1.34 0 0 1-1.8-.5M139 81.6a1.46 1.46 0 0 0-2-.5 1.46 1.46 0 0 0-.6 2M139 81.6a1.46 1.46 0 0 1-.6 2 1.46 1.46 0 0 1-2-.5M139 81.6l-.1 .1"/>
<path d="M139 93.1l.2 .1M139 93.1h.1M139 92.1v1M139 92.1h.1M139.1 93.1h.1M139.1 92.1v1M139.2 93.1v.1M142.9 81.6a.84 .84 0 0 0-1.1-.3 .84 .84 0 0 0-.3 1.2M142.9 81.6a.84 .84 0 0 1-.3 1.2 .84 .84 0 0 1-1.1-.3M142.9 81.6l-1.4 .9M144 81.5a1.19 1.19 0 0 0 1.7 0M144.1 81.4a.95 .95 0 0 0 1.5 0"/>
<path d="M144.1 81.4l-.1 .1M145.6 81.4l.1 .1M146 87.8a.85 .85 0 0 1 .9 .9 .85 .85 0 0 1-.9 .8M146 87.8a.85 .85 0 0 0-.8 .9 .85 .85 0 0 0 .8 .8M146 87.8v1.7M152.4 84.4l.9 .5M152.5 84.3l-.1 .1M152.5 84.3l.8 .5M152.8 84l-.1 .2M152.8 82.7l.6-.1 .3 .5-.2 .6h-.6l-.4-.5zM153.3 84.9a19 19 0 0 1-14.1 8.2M153.3 84.9h.1"/>
<path d="M153.3 84.9l.1 .1M153.3 84.8l.1 .2M153.3 84.8v.1M153.4 85a19.2 19.2 0 0 1-14.2 8.2M153.5 82.3a.94 .94 0 0 1 .5 1.2 .94 .94 0 0 1-1.2 .5M153.5 82.3a.94 .94 0 0 0-1.2 .5 .94 .94 0 0 0 .5 1.2M153.6 82.1l-.1 .2M153.6 82.1a1.13 1.13 0 0 1 .6 1.5 1.13 1.13 0 0 1-1.5 .6M153.6 82.1a1.13 1.13 0 0 0-1.5 .6 1.13 1.13 0 0 0 .6 1.5M153.8 81.9a1.4 1.4 0 0 0-1.9 .6 1.4 1.4 0 0 0 .5 1.9M153.8 82a1.33 1.33 0 0 0-1.8 .5 1.33 1.33 0 0 0 .5 1.8M153.8 82l.9 .5"/>
<path d="M153.8 81.9v.1M153.8 81.9l.9 .5M154.7 82.4v.1M154.8 82.4h-.1M154.8 82.4h.1M154.8 82.4l-.1 .1M154.8 82.4l-1.4 2.6M201.1 92.8l-1 .2 1 .2M201.1 92.8l1.1 .2-1.1 .2M201.1 92.8v.4M214.5 93.2h.1M215.8 84.3h1.9"/>
<path d="M215.8 82.5h1.9M215.8 84.8h1.9M215.8 83.9h1.1M216.9 93.2h.1M216.9 82.5v1.4M217.1 83.7v.5l-.1 .1-.1-.4M217.1 82.5v1.2M217.1 83.7l-.2 .2M217.7 82.4h-1.9v2.6h1.9M217.7 85v8.2M217.7 93.2h-3.2M217.7 82.4v.1"/>
<path d="M217.7 82.5v1.8M217.7 84.8v.2M217.7 93.2h.1M217.7 84.3l.1 .1M217.7 84.8l.1 .1M217.7 84.3v.5M217.8 82.4v2M217.8 84.9h.1M217.8 84.9v8.2M217.8 93.1h.1M217.8 82.4l-.1 .1M217.8 85.9h.5"/>
<path d="M217.8 93.1l-.1 .1M217.8 82.4h-.1M217.8 82.4h.1M217.8 84.4v.5M217.8 84.9l-.1 .1M217.8 80.1h.5M218.3 80.1v5.8M218.5 80v5.8l-.2 .1M218.5 80l-.2 .1M247.2 84.4a1.93 1.93 0 0 0-.3 2.7 1.93 1.93 0 0 0 2.7 .3M247.2 84.4l.1 .1M247.2 84.4a1.93 1.93 0 0 1 2.7 .3 1.93 1.93 0 0 1-.3 2.7"/>
<path d="M247.3 84.5a1.8 1.8 0 0 0-.3 2.5 1.8 1.8 0 0 0 2.5 .3M247.3 84.5a1.8 1.8 0 0 1 2.5 .3 1.8 1.8 0 0 1-.3 2.5M247.7 85l1.1-.2 .7 1-.4 1-1.2 .2-.7-1zM249.5 87.3l.1 .1M251.4 90.9l.1 .3M251.5 91.2a19.2 19.2 0 0 0 17.1 0M254.7 83.8l-3.3 7.1M254.7 83.8h.2M254.8 83.3l-.1 .5M254.8 83.3h.3M254.9 83.8l-3.4 7.4M255.1 83.3l-.2 .5"/>
<path d="M265 83.3l.2 .5M265 83.3h.3M265.2 83.8l3.4 7.4M265.3 83.3l.1 .5M265.4 83.8h-.2M265.4 83.8l3.3 7.1M268.7 90.9l-.1 .3M271 84.1a1.94 1.94 0 0 0-1.1 2.6 1.94 1.94 0 0 0 2.6 1M271 84.1v.2M271 84.1a1.94 1.94 0 0 1 2.5 1.1 1.94 1.94 0 0 1-1 2.5M271 84.3a1.79 1.79 0 0 0-.9 2.3 1.79 1.79 0 0 0 2.4 1M271 84.3a1.79 1.79 0 0 1 2.4 .9 1.79 1.79 0 0 1-.9 2.4"/>
<path d="M271.3 84.8l1.1 .2 .5 1-.7 1-1.2-.2-.4-1zM272.5 87.6v.1"/>
<circle cx="72.6" cy="71.1" r=".42"/>
<circle cx="72.6" cy="77.4" r=".41"/>
<circle cx="137.7" cy="74.2" r="11.9"/>
<circle cx="137.7" cy="74.2" r="2.01"/>
<circle cx="248.4" cy="62.6" r="2.02"/>
<circle cx="251.1" cy="60.4" r=".99"/>
<circle cx="251.1" cy="65.3" r=".54"/>
<circle cx="251.1" cy="65.3" r=".83"/>
<circle cx="269" cy="65.3" r=".54"/>
<circle cx="269" cy="65.3" r=".83"/>
<circle cx="271.7" cy="62.6" r="2.02"/>
<circle cx="248.4" cy="85.9" r="2.02"/>
<circle cx="251.1" cy="83.2" r=".84"/>
<circle cx="251.1" cy="83.2" r=".53"/>
<circle cx="269" cy="83.2" r=".84"/>
<circle cx="269" cy="83.2" r=".53"/>
<circle cx="269" cy="88.1" r="1"/>
<circle cx="271.7" cy="85.9" r="2.02"/>
</g>
<text font-size="6.3" x="251.9" y="161.8">卧安机器人</text>
<g font-size="4.9">
<text x="266.2" y="17.5">其余</text>
<text x="248.4" y="177.1">XD5746-2关节模组</text>
</g>
<g font-size="4.1">
<text x="277.4" y="14.8">3.2</text>
<text x="112.7" y="175.1">标记</text>
<text x="123.2" y="175.1">处数</text>
<text x="135.8" y="175.1">分区</text>
<text x="166.2" y="175.1">签名</text>
<text x="113.9" y="181.8">设计</text>
<text x="152" y="181.8">标准化</text>
<text x="196.4" y="183.8">阶段标记</text>
<text x="218.3" y="183.8">版本号</text>
<text x="231.5" y="183.8">比例</text>
<text x="114.2" y="189.1">绘图</text>
<text x="114.2" y="196.1">审核</text>
<text x="232.3" y="192.5">2:3</text>
<text x="113.9" y="203.3">工艺</text>
<text x="154.2" y="202.7">批准</text>
<text x="198.4" y="202.3">共 1 张</text>
<text x="222.8" y="202.3">第 1张</text>
</g>
<g font-size="4.1" fill="#00f">
<text x="129.1" y="50.7">27</text>
<text x="151.7" y="49">6xM3</text>
<text x="158.3" y="53.8">50</text>
<text x="163.5" y="49">5</text>
<text x="245.7" y="51.9">38</text>
<text x="275.7" y="55.8">4xM3</text>
<text x="287.6" y="55.8">4</text>
<text x="106.7" y="61.1">60°</text>
<text x="235.1" y="65.7">45°</text>
<text x="108.3" y="69.1">30°</text>
<text x="163.6" y="69.1">30°</text>
<text x="97.5" y="73.8" transform="rotate(-90 97.5 73.8)">57</text>
<text x="49.5" y="78.1" transform="rotate(-90 49.5 78.1)">35</text>
<text x="159" y="78.9">15°</text>
<text x="111.7" y="90">60°</text>
<text x="161.3" y="88.3">2x</text>
<text x="169.3" y="88.3">3</text>
<text x="182.1" y="88.3">5</text>
<text x="235" y="85.3">45°</text>
<text x="156.2" y="93.9">6xM3</text>
<text x="168" y="93.9">5</text>
<text x="69.7" y="97.3">45</text>
<text x="69.7" y="101.4">46</text>
<text x="113" y="99.4">24.33</text>
<text x="149.3" y="99.2">3x</text>
<text x="157.3" y="99.2">4</text>
<text x="171.1" y="99.2">3</text>
<text x="69.7" y="107.1">49</text>
</g>
<g font-size="3.5">
<text x="4.2" y="153.7">借 (通) 用</text>
<text x="4.2" y="158.7">件</text>
<text x="11.2" y="158.7">登</text>
<text x="18.3" y="158.7">记</text>
<text x="5.9" y="169">底图总号</text>
<text x="8.6" y="178.9">签 字</text>
<text x="177.2" y="175.1">年 月 日</text>
<text x="8.6" y="188.8">日 期</text>
<text x="1" y="198.7">档案员</text>
<text x="14.2" y="198.7">日 期</text>
</g>
<g font-size="3.2">
<text x="148.3" y="174.6">更改文件号</text>
<text x="136.1" y="181.6">2025/12/23</text>
<text x="136.1" y="188.6">2025/12/23</text>
<text x="176.1" y="202.5">2025/12/23</text>
</g>
<g font-size="2" fill="#00f">
<text x="47.4" y="72" transform="rotate(-90 47.4 72)">-0.005</text>
<text x="49.5" y="72" transform="rotate(-90 49.5 72)">-0.02</text>
<text x="173.4" y="86.2">+0.02</text>
<text x="174.4" y="88.3">0</text>
<text x="125.2" y="99.4">±0.02</text>
<text x="161.4" y="97.1">-0.025</text>
<text x="161.4" y="99.2">-0.004</text>
</g>
</svg>
